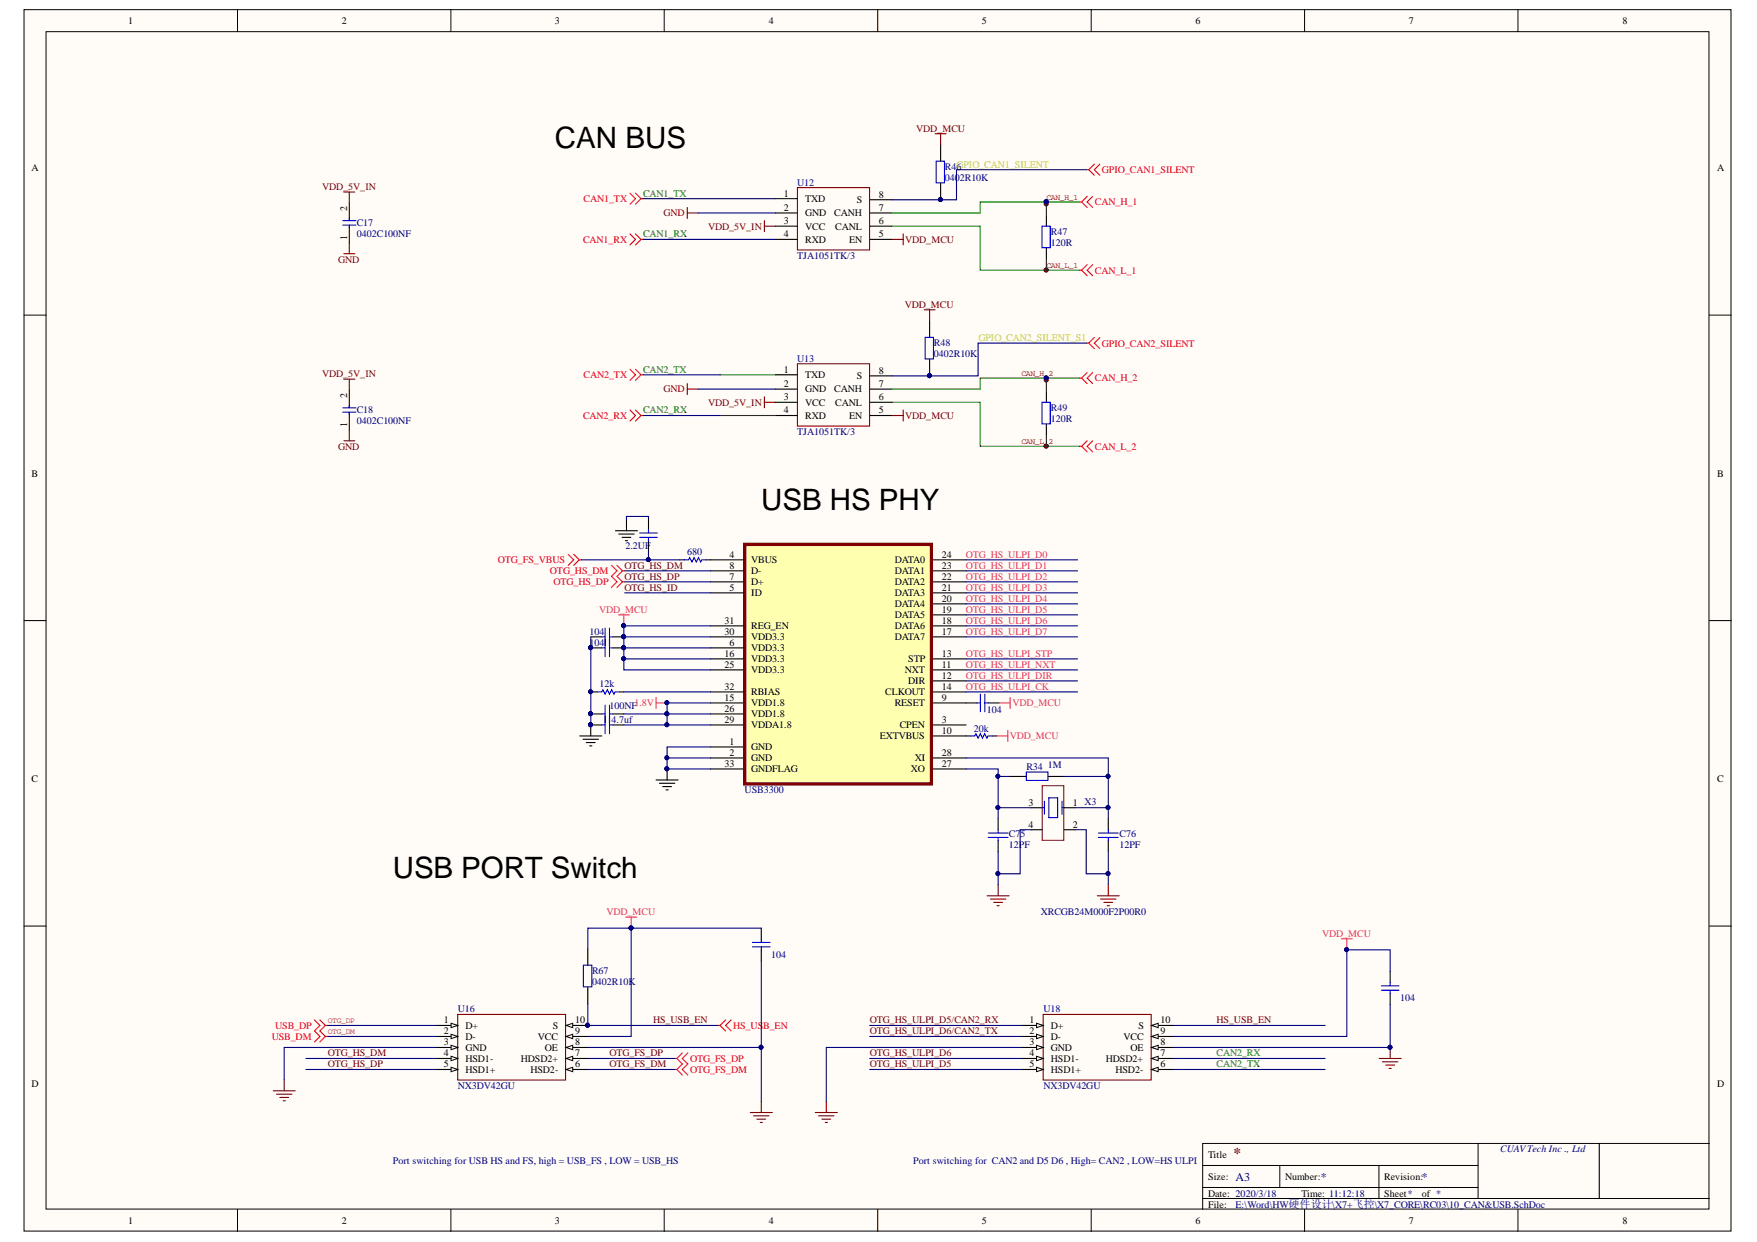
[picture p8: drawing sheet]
<svg xmlns="http://www.w3.org/2000/svg" width="297mm" height="210mm" viewBox="0 0 297 210" stroke-linecap="round" stroke-linejoin="round" font-family="sans-serif">
<g fill="#fffcf8" stroke="#000" stroke-width=".17">
<path d="M4.1 1.6h288.5v206.5h-288.5z"/>
<path d="M7.8 5.4h281.1v198.9h-281.1z"/>
</g>
<g fill="none" stroke="#000" stroke-width=".17">
<path d="M40.2 1.6v3.8M76.2 1.6v3.8M112.3 1.6v3.8M148.4 1.6v3.8M184.5 1.6v3.8M220.6 1.6v3.8M256.6 1.6v3.8M4.1 53.3h3.7M289 53.3h3.7M4.1 104.9h3.7M289 104.9h3.7M4.1 156.5h3.7"/>
<path d="M289 156.5h3.7M203.3 197h46.6M216.4 197v3.7M233.1 197v5.6M249.9 193.2v9.4M270.4 193.2h-67.1v11.2M289 193.2h-18.6v9.4M40.2 204.4v3.7M76.2 204.4v3.7M112.3 204.4v3.7M148.4 204.4v3.7M184.5 204.4v3.7"/>
<path d="M203.3 202.6h85.7M203.3 200.7h46.6M220.6 204.4v3.7M256.6 204.4v3.7"/>
</g>
<g fill="#000080" stroke="#000080" stroke-width=".17">
<circle cx="176.9" cy="75.4" r=".34"/>
<circle cx="176.9" cy="45.6" r=".34"/>
<circle cx="159" cy="33.7" r=".34"/>
<circle cx="157.1" cy="63.5" r=".34"/>
<circle cx="176.9" cy="34.1" r=".34"/>
</g>
<g fill="none" stroke="#000" stroke-width=".19">
<path d="M59.1 34.3v2.8M59.1 38.2v2.8M131.1 33.6h3.7M131.1 36h3.7M131.1 38.2h3.7M147.1 36h3.7M147.1 38.2h3.7M147.1 33.8h3.7M159 24.5v2.7M159 31v2.8M176.9 36.4v1.8M131.1 40.5h3.7"/>
<path d="M147.1 40.5h3.7M157.2 54.2v2.8M176.9 41.9v1.9M59.1 65.9v2.8M59.1 69.9v2.7M131.1 63.3h3.7M131.1 65.8h3.7M131.1 68h3.7M131.1 70.2h3.7M147.1 65.8h3.7M147.1 68h3.7M147.1 70.2h3.7"/>
<path d="M147.1 63.5h3.7M157.2 60.7v2.8M176.9 66.1v1.9M176.9 71.7v1.9"/>
</g>
<path d="M57.9 38h2.3M57.9 37.3h2.3M59.1 36.9v.4M59.1 38v.4M176.2 38.2h1.4v3.7h-1.4zM57.9 69.7h2.3M57.9 68.9h2.3M59.1 68.5v.4M59.1 69.7v.3M176.2 68h1.4v3.6h-1.4z" fill="none" stroke="#00f" stroke-width=".19"/>
<g fill="none" stroke="#800000" stroke-width=".19">
<path d="M58.1 32.5h1.9M59.1 32.5v1.8M116.2 35.1v1.8M116.2 36h1.9M129.2 37.3v1.9M129.2 38.2h1.9M134.8 31.7h12.2v10.5h-12.2zM152.7 39.5v1.9M158.1 22.6h1.9M159 22.6v1.9M58.1 42.9h1.9M59.1 41v1.9"/>
<path d="M150.8 40.5h1.9M156.2 52.4h1.9M157.2 52.4v1.8M58.1 64.1h1.9M58.1 74.5h1.9M59.1 64.1v1.8M59.1 72.6v1.9M116.2 64.8v1.9M116.2 65.8h1.9M129.2 67.1v1.8M129.2 68h1.9M134.8 61.5h12.2v10.5h-12.2z"/>
<path d="M150.8 70.2h1.9M152.7 69.3v1.9"/>
</g>
<g fill="#800000" stroke="#800000" stroke-width=".17">
<circle cx="176.9" cy="34.5" r=".34"/>
<circle cx="176.9" cy="45.6" r=".34"/>
<circle cx="176.9" cy="64.2" r=".34"/>
<circle cx="176.9" cy="75.4" r=".34"/>
</g>
<path d="M158.3 27.2h1.4v3.7h-1.4zM156.4 57h1.4v3.7h-1.4z" fill="none" stroke="#0000bf" stroke-width=".19"/>
<g fill="none" stroke="#f00" stroke-width=".19">
<path d="M106.5 32.6l.9 1-.9 .9M106.5 39.5l.9 1-.9 .9M107.4 32.6l1 1M107.4 39.5l1 1M108.4 33.6l-1 .9M108.4 33.6h.3M182.5 34.1h.4M182.9 34.1l.9 1M183.7 28.7h.4M183.8 33.2l-.9 .9M184.1 28.7l.9 .9M184.7 33.2l-.9 .9 .9 1"/>
<path d="M185 27.8l-.9 .9M185.9 27.8l-.9 .9 .9 .9M108.4 40.5l-1 .9M108.4 40.5h.3M182.5 45.7h.4M182.9 45.7l.9 .9M183.7 58h.4M183.8 44.7l-.9 1M184.1 58l.9 .9M184.7 44.7l-.9 1 .9 .9M185 57.1l-.9 .9M185.9 57.1l-.9 .9 .9 .9"/>
<path d="M106.5 62.4l.9 .9-.9 1M106.5 69.3l.9 .9-.9 1M107.4 62.4l1 .9M107.4 69.3l1 .9M108.4 63.3l-1 1M108.4 63.3h.3M108.4 70.2l-1 1M108.4 70.2h.3M182.5 63.9h.4M182.5 75.4h.4M182.9 63.9l.9 .9M182.9 75.4l.9 1"/>
<path d="M183.8 63l-.9 .9M183.8 74.5l-.9 .9M184.7 63l-.9 .9 .9 .9M184.7 74.5l-.9 .9 .9 1"/>
</g>
<path d="M125.9 92h31.6v40.5h-31.6z" fill="#ffffb0" stroke="#800000" stroke-width=".56"/>
<g fill="none" stroke="#000" stroke-width=".19">
<path d="M104 89.7h3.8M104.6 90.3h2.6M105.2 90.8h1.5M105.7 91.4h.4M105.9 87.8v1.9M109.6 87.7v1.8M109.6 91.4v1.8M114.9 94.6h.8M119.4 94.6h6.3M120.1 98.3h5.6M120.1 96.5h5.6M157.8 94.6h5.5"/>
<path d="M157.8 98.3h5.5M157.8 96.5h5.5M99.9 107.6h1.8M99.9 109.5h1.8M100.3 116.9h.7M103.6 107.6h1.9M103.6 109.5h1.9M104.7 116.9h.8M120.1 100.2h5.6M120.1 105.8h5.6M120.1 107.6h5.6M120.1 109.5h5.6"/>
<path d="M120.1 111.4h5.6M120.1 113.2h5.6M120.1 116.9h5.6M120.1 118.8h5.6M157.8 100.2h5.5M157.8 105.8h5.5M157.8 107.6h5.5M157.8 111.4h5.5M157.8 113.2h5.5M157.8 116.9h5.5M157.8 118.8h7.4M157.8 115.1h5.5"/>
<path d="M157.8 102.1h5.5M157.8 103.9h5.5M167 118.8h1.9M98 124.4h3.7M98.6 124.9h2.6M99.1 125.5h1.5M99.7 126.1h.4M99.9 120.7h1.8M101.7 122.5h-1.8v1.9M103.6 122.5h1.9M103.6 120.7h1.9M110.9 131.8h3.7"/>
<path d="M111.5 132.4h2.6M112 132.9h1.5M112.6 133.5h.4M112.8 130v1.8M120.1 122.5h5.6M120.1 126.2h5.6M120.1 128.1h5.6M120.1 120.7h5.6M120.1 130h5.6M157.8 122.5h5.5M157.8 124.4h6.3M157.8 128.1h5.5"/>
<path d="M157.8 130h5.5M167.8 124.4h.7M168.7 138.4v1.8M170.7 131.2h2.8M174.3 136.5h1.9M177.2 131.2h2.8M179.9 136.5h1.9M187.4 138.4v1.8M128.7 156.9v1.8M168.7 142.1v1.8M174.3 140.2h1.9M179.9 140.2h1.9"/>
<path d="M187.4 142.1v1.8M73.7 173.3h3.7M128.7 160.6v1.8M235 164.2v1.9M235 167.9v1.9"/>
</g>
<g fill="none" stroke="#00f" stroke-width=".19">
<path d="M108.1 90.1h3M108.1 90.8h3M109.6 89.5v.6M109.6 90.8v.6M115.7 94.6h.7l.2-.4 .4 .8 .3-.8 .4 .8 .4-.8 .4 .8 .1-.4h.8M101 116.9h.7l.2-.3 .4 .7 .4-.7 .3 .7 .4-.7 .4 .7 .2-.4h.7M101.7 107.6h.6M101.7 109.5h.6M102.3 106.1v4.9M102.3 119.2v4.8M103 106.1v4.9M103 119.2v4.8"/>
<path d="M103 107.6h.6M103 109.5h.6M165.2 118.8h.5M165.7 117.3v3M166.5 117.3v3M166.5 118.8h.5M101.7 122.5h.6M101.7 120.7h.6M103 122.5h.6M103 120.7h.6M164.1 124.4h.7l.2-.4 .4 .8 .3-.8 .4 .8 .4-.8 .3 .8 .2-.4h.8M176.2 136.5h.4"/>
<path d="M176.6 135.4v2.2M177.3 134.8h1.5v3.4h-1.5zM179.5 135.4v2.2M179.5 136.5h.4M127.2 159.3h3M128.7 158.7v.6M167.1 141.5h3.3M167.1 140.8h3.3M168.7 140.2v.6M168.7 141.5v.6M185.7 141.5h3.3M185.7 140.8h3.3"/>
<path d="M187.4 140.2v.6M187.4 141.5v.6M127.2 160h3M128.7 160v.6M233.5 166.6h3M233.5 167.4h3M235 166.1v.5M235 167.4v.5"/>
</g>
<g fill="#000080" stroke="#000080" stroke-width=".17">
<circle cx="112.7" cy="129.9" r=".33"/>
<circle cx="105.4" cy="105.7" r=".34"/>
<circle cx="105.4" cy="107.6" r=".34"/>
<circle cx="99.8" cy="109.5" r=".33"/>
<circle cx="105.4" cy="109.5" r=".34"/>
<circle cx="99.8" cy="122.5" r=".33"/>
<circle cx="99.8" cy="120.6" r=".33"/>
<circle cx="106.7" cy="156.8" r=".34"/>
<circle cx="112.7" cy="118.8" r=".33"/>
</g>
<path d="M104.5 103.9h1.9M105.5 103.9v1.9M110.9 118.8h1.9M110.9 117.9v1.8M168.9 118.8h1.9M170.8 117.9v1.8M168.5 124.4h1.9M170.4 123.4v1.9M105.8 155h1.8M106.7 155v1.9" fill="none" stroke="#da2467" stroke-width=".19"/>
<path d="M96.1 93.7l.9 .9-.9 .9M97 93.7l.9 .9M97.9 94.6l-.9 .9M97.9 94.6h.4M103.4 95.5l.9 1-.9 .9 .9 .9-.9 1M104.3 95.5l.9 1M105.2 96.5l-.9 .9 .9 .9M105.2 96.5h.4M105.2 98.3l-.9 1M105.2 98.3h.4" fill="none" stroke="#f00" stroke-width=".19"/>
<path d="M166.9 151.4h3.7M167.4 151.9h2.6M168 152.5h1.5M168.6 153.1h.3M168.7 149.5v1.9M185.5 151.4h3.7M186.1 151.9h2.6M186.6 152.5h1.5M187.2 153.1h.4M187.4 149.5v1.9M77.4 171.4h18.2v11.1h-18.2z" fill="none" stroke="#800000" stroke-width=".19"/>
<path d="M176.2 132.8h3.6v9.2h-3.6z" fill="none" stroke="#800000" stroke-width=".17"/>
<path d="M173.5 130.5h3.7v1.4h-3.7z" fill="none" stroke="#0000bf" stroke-width=".19"/>
<path d="M76.3 172.9l1.1 .4-1.1 .4z" fill="#fffcf8"/>
<path d="M76.3 172.9l1.1 .4-1.1 .4z" fill="none" stroke="#000" stroke-width=".17"/>
<path d="M73.7 175.2h3.7" fill="none" stroke="#000" stroke-width=".19"/>
<path d="M76.3 174.8l1.1 .4-1.1 .3z" fill="#fffcf8"/>
<path d="M76.3 174.8l1.1 .4-1.1 .3z" fill="none" stroke="#000" stroke-width=".17"/>
<path d="M73.7 177h3.7" fill="none" stroke="#000" stroke-width=".19"/>
<path d="M76.3 176.7l1.1 .3-1.1 .4z" fill="#fffcf8"/>
<path d="M76.3 176.7l1.1 .3-1.1 .4z" fill="none" stroke="#000" stroke-width=".17"/>
<path d="M73.7 178.9h3.7" fill="none" stroke="#000" stroke-width=".19"/>
<path d="M76.3 178.5l1.1 .4-1.1 .4z" fill="#fffcf8"/>
<path d="M76.3 178.5l1.1 .4-1.1 .4z" fill="none" stroke="#000" stroke-width=".17"/>
<path d="M73.7 180.7h3.7" fill="none" stroke="#000" stroke-width=".19"/>
<path d="M76.3 180.4l1.1 .3-1.1 .4z" fill="#fffcf8"/>
<path d="M76.3 180.4l1.1 .3-1.1 .4z" fill="none" stroke="#000" stroke-width=".17"/>
<path d="M95.7 180.7h3.7" fill="none" stroke="#000" stroke-width=".19"/>
<path d="M95.7 180.7l1.1-.3v.7z" fill="#fffcf8"/>
<path d="M95.7 180.7l1.1-.3v.7z" fill="none" stroke="#000" stroke-width=".17"/>
<path d="M95.7 178.9h3.7" fill="none" stroke="#000" stroke-width=".19"/>
<path d="M95.7 178.9l1.1-.4v.8z" fill="#fffcf8"/>
<path d="M95.7 178.9l1.1-.4v.8z" fill="none" stroke="#000" stroke-width=".17"/>
<path d="M95.7 177h3.7" fill="none" stroke="#000" stroke-width=".19"/>
<path d="M95.7 177l1.1-.3v.7z" fill="#fffcf8"/>
<path d="M95.7 177l1.1-.3v.7z" fill="none" stroke="#000" stroke-width=".17"/>
<path d="M95.7 175.2h3.7" fill="none" stroke="#000" stroke-width=".19"/>
<path d="M95.7 175.2l1.1-.4v.7z" fill="#fffcf8"/>
<path d="M95.7 175.2l1.1-.4v.7z" fill="none" stroke="#000" stroke-width=".17"/>
<path d="M95.7 173.3h3.7" fill="none" stroke="#000" stroke-width=".19"/>
<path d="M95.7 173.3l1.1-.4v.8z" fill="#fffcf8"/>
<path d="M95.7 173.3l1.1-.4v.8z" fill="none" stroke="#000" stroke-width=".17"/>
<circle cx="99.3" cy="173.3" r=".33" fill="#000080" stroke="#000080" stroke-width=".17"/>
<g fill="none" stroke="#f00" stroke-width=".19">
<path d="M53.2 172.4l.9 .9-.9 .9 .9 1-.9 .9M54.1 172.4l.9 .9M55 173.3l-.9 .9 .9 1M55 173.3h.4M55 175.2l-.9 .9M55 175.2h.4M114 178.9h.4M114.4 178.9l1 .9-1 .9M115.4 178l-1 .9M116.3 178l-.9 .9 .9 .9-.9 .9 .9 1M121.4 173.3h.3M121.7 173.3l1 .9"/>
<path d="M122.7 172.4l-1 .9M123.6 172.4l-.9 .9 .9 .9M114 180.7h.4M114.4 180.7l1 1"/>
</g>
<path d="M98.6 163.1h1.4v3.7h-1.4z" fill="none" stroke="#0000bf" stroke-width=".19"/>
<path d="M99.4 160.3v2.8M99.4 166.9v2.7M172.7 173.3h3.7" fill="none" stroke="#000" stroke-width=".19"/>
<path d="M176.4 171.4h18.2v11.1h-18.2zM46.2 184.4h3.7M46.7 184.9h2.7M47.3 185.5h1.5M47.9 186h.3M48 182.5v1.9M126.8 188h3.8M127.4 188.6h2.6M128 189.1h1.4M128.5 189.7h.4M128.7 186.2v1.8" fill="none" stroke="#800000" stroke-width=".19"/>
<path d="M175.2 172.9l1.2 .4-1.2 .4z" fill="#fffcf8"/>
<path d="M175.2 172.9l1.2 .4-1.2 .4z" fill="none" stroke="#000" stroke-width=".17"/>
<path d="M172.7 175.2h3.7" fill="none" stroke="#000" stroke-width=".19"/>
<path d="M175.2 174.8l1.2 .4-1.2 .3z" fill="#fffcf8"/>
<path d="M175.2 174.8l1.2 .4-1.2 .3z" fill="none" stroke="#000" stroke-width=".17"/>
<path d="M172.7 177h3.7" fill="none" stroke="#000" stroke-width=".19"/>
<path d="M175.2 176.7l1.2 .3-1.2 .4z" fill="#fffcf8"/>
<path d="M175.2 176.7l1.2 .3-1.2 .4z" fill="none" stroke="#000" stroke-width=".17"/>
<path d="M172.7 178.9h3.7" fill="none" stroke="#000" stroke-width=".19"/>
<path d="M175.2 178.5l1.2 .4-1.2 .4z" fill="#fffcf8"/>
<path d="M175.2 178.5l1.2 .4-1.2 .4z" fill="none" stroke="#000" stroke-width=".17"/>
<path d="M172.7 180.7h3.7" fill="none" stroke="#000" stroke-width=".19"/>
<path d="M175.2 180.4l1.2 .3-1.2 .4z" fill="#fffcf8"/>
<path d="M175.2 180.4l1.2 .3-1.2 .4z" fill="none" stroke="#000" stroke-width=".17"/>
<path d="M194.7 180.7h3.7" fill="none" stroke="#000" stroke-width=".19"/>
<path d="M194.7 180.7l1.1-.3v.7z" fill="#fffcf8"/>
<path d="M194.7 180.7l1.1-.3v.7z" fill="none" stroke="#000" stroke-width=".17"/>
<path d="M194.7 178.9h3.7" fill="none" stroke="#000" stroke-width=".19"/>
<path d="M194.7 178.9l1.1-.4v.8z" fill="#fffcf8"/>
<path d="M194.7 178.9l1.1-.4v.8z" fill="none" stroke="#000" stroke-width=".17"/>
<path d="M194.7 177h3.7" fill="none" stroke="#000" stroke-width=".19"/>
<path d="M194.7 177l1.1-.3v.7z" fill="#fffcf8"/>
<path d="M194.7 177l1.1-.3v.7z" fill="none" stroke="#000" stroke-width=".17"/>
<path d="M194.7 175.2h3.7" fill="none" stroke="#000" stroke-width=".19"/>
<path d="M194.7 175.2l1.1-.4v.7z" fill="#fffcf8"/>
<path d="M194.7 175.2l1.1-.4v.7z" fill="none" stroke="#000" stroke-width=".17"/>
<path d="M194.7 173.3h3.7" fill="none" stroke="#000" stroke-width=".19"/>
<path d="M194.7 173.3l1.1-.4v.8z" fill="#fffcf8"/>
<path d="M194.7 173.3l1.1-.4v.8z" fill="none" stroke="#000" stroke-width=".17"/>
<path d="M233.2 178.9h3.7M233.7 179.4h2.6M235 177v1.9M137.8 188h3.8M138.4 188.6h2.6M138.9 189.1h1.5M139.5 189.7h.4M139.7 186.2v1.8M234.3 180h1.5M234.8 180.6h.4" fill="none" stroke="#800000" stroke-width=".19"/>
<path d="M226.8 158.7h1.8M227.7 158.7v1.8" fill="none" stroke="#da2467" stroke-width=".19"/>
<g fill="#000080" stroke="#000080" stroke-width=".17">
<circle cx="227.6" cy="160.5" r=".34"/>
<circle cx="235" cy="177" r=".34"/>
<circle cx="176.9" cy="34.1" r=".34"/>
<circle cx="176.9" cy="63.9" r=".34"/>
<circle cx="157.1" cy="63.5" r=".34"/>
<circle cx="159" cy="33.7" r=".34"/>
<circle cx="109.6" cy="94.6" r=".34"/>
<circle cx="112.7" cy="128.1" r=".33"/>
<circle cx="112.7" cy="129.9" r=".33"/>
<circle cx="112.7" cy="120.6" r=".33"/>
<circle cx="112.7" cy="122.5" r=".33"/>
<circle cx="105.4" cy="111.3" r=".34"/>
<circle cx="105.4" cy="109.5" r=".34"/>
<circle cx="105.4" cy="107.6" r=".34"/>
<circle cx="105.4" cy="105.7" r=".34"/>
<circle cx="99.8" cy="116.9" r=".33"/>
<circle cx="99.8" cy="109.5" r=".33"/>
<circle cx="187.3" cy="147.6" r=".33"/>
<circle cx="168.7" cy="147.6" r=".33"/>
<circle cx="168.7" cy="136.5" r=".33"/>
<circle cx="187.3" cy="136.5" r=".33"/>
<circle cx="99.8" cy="122.5" r=".33"/>
<circle cx="99.8" cy="120.6" r=".33"/>
<circle cx="112.7" cy="118.8" r=".33"/>
<circle cx="168.7" cy="131.2" r=".33"/>
<circle cx="187.3" cy="131.2" r=".33"/>
<circle cx="99.3" cy="173.3" r=".33"/>
<circle cx="106.7" cy="156.8" r=".34"/>
<circle cx="128.7" cy="177" r=".33"/>
</g>
<g fill="none" stroke="#000080" stroke-width=".19">
<path d="M108.7 33.6h22.4M118.1 36h13M183.7 28.7h-22v5.1h-10.9M108.7 40.5h22.4M183.7 58h-18.3v5.5h-14.6M108.7 63.3h13.1M108.7 70.2h13.1M118.1 65.8h13M98.3 94.6h11.3M105.6 96.5h14.5M105.6 98.3h14.5M109.6 87.7v-.4h-3.7v.5"/>
<path d="M109.6 93.2v1.4h5.3M163.3 96.5h18.9M163.3 98.3h18.9M163.3 94.6h18.9M99.9 107.6v9.3M100.3 116.9h-.4v5.6M105.5 116.9h14.6M105.5 111.4h14.6M105.5 107.6h14.6M105.5 109.5h14.6M105.6 100.2h14.5M120.1 105.8h-14.6v7.4h14.6"/>
<path d="M120.1 118.8h-7.3v3.7M163.3 100.2h18.9M163.3 116.9h18.9M163.3 115.1h18.9M163.3 113.2h18.9M163.3 111.4h18.9M163.3 107.6h18.9M163.3 105.8h18.9M163.3 103.9h18.9M163.3 102.1h18.9M105.5 122.5h14.6M105.5 120.7h14.6"/>
<path d="M112.8 128.1h7.3M120.1 126.2h-7.3v3.8h7.3M163.3 130h5.4v1.2h2M163.3 128.1h24.1v3.1h-7.4M168.7 131.2v5.3M174.3 136.5h-5.6v1.9M181.8 136.5h5.6v1.9M187.4 131.2v5.3M106.7 156.9h22M168.7 143.9v5.6M174.3 140.2h-1.8v7.5h-3.8M181.8 140.2h1.8v7.5h3.8"/>
<path d="M187.4 143.9v5.6M51.7 178.9h22M55.4 173.3h18.3M55.4 175.2h18.3M73.7 177h-25.7v5.5M99.4 169.6v3.7h22M99.4 160.3v-3.4h7.3v18.3h-7.3M99.4 178.9h14.6M128.7 162.4v14.6h-29.3M128.7 177v9.2M147 173.3h25.7M147 175.2h25.7"/>
<path d="M147 178.9h25.7M172.7 177h-33v9.2M198.4 173.3h25.6M198.4 178.9h25.6M235 164.2v-3.7h-7.3v14.7h-29.3M235 169.8v7.2h-36.6M51.7 180.7h22M99.4 180.7h14.6M147 180.7h25.7M198.4 180.7h25.6"/>
</g>
<path d="M150.8 36h14.9v-1.9h11.2v2.3M150.8 38.2h14.9v7.5h16.8M176.9 34.1h5.6M176.9 43.8v1.9M121.8 63.3h9.3M121.8 70.2h9.3M150.8 65.8h14.9v-1.9h11.2v2.2M150.8 68h14.9v7.4h16.8M176.9 73.6v1.8M176.9 63.9h5.6" fill="none" stroke="#008000" stroke-width=".19"/>
<g font-size="5">
<text x="93.8" y="25">CAN BUS</text>
<text x="128.7" y="86.2">USB HS PHY</text>
<text x="66.4" y="148.5">USB PORT Switch</text>
</g>
<text font-size="2.5" fill="#800000" x="208.6" y="195.7">*</text>
<g font-size="2" fill="#000080">
<text x="208.9" y="199.5">A3</text>
<text x="223.3" y="199.5">*</text>
<text x="240.4" y="199.5">*</text>
</g>
<g font-size="1.7">
<text x="21.7" y="4.1">1</text>
<text x="57.8" y="4.1">2</text>
<text x="93.8" y="4.1">3</text>
<text x="130" y="4.1">4</text>
<text x="166" y="4.1">5</text>
<text x="202.1" y="4.1">6</text>
<text x="238.2" y="4.1">7</text>
<text x="274.3" y="4.1">8</text>
<text x="5.3" y="28.9">A</text>
<text x="290.3" y="28.9">A</text>
<text x="58.7" y="35.6" transform="rotate(-90 58.7 35.6)">2</text>
<text x="132.5" y="33.2">1</text>
<text x="132.5" y="35.6">2</text>
<text x="136.1" y="34.2">TXD</text>
<text x="144.8" y="34.3">S</text>
<text x="148.6" y="35.6">7</text>
<text x="148.6" y="33.4">8</text>
<text x="58.7" y="40.6" transform="rotate(-90 58.7 40.6)">1</text>
<text x="132.5" y="37.9">3</text>
<text x="132.5" y="40.1">4</text>
<text x="136.1" y="36.5">GND</text>
<text x="136.1" y="38.8">VCC</text>
<text x="136.1" y="41">RXD</text>
<text x="141" y="36.5">CANH</text>
<text x="141.2" y="38.8">CANL</text>
<text x="143.6" y="41">EN</text>
<text x="148.6" y="40.1">5</text>
<text x="148.6" y="37.9">6</text>
<text x="132.5" y="63">1</text>
<text x="132.5" y="65.4">2</text>
<text x="136.1" y="63.9">TXD</text>
<text x="144.8" y="64.1">S</text>
<text x="148.6" y="65.4">7</text>
<text x="148.6" y="63.2">8</text>
<text x="58.7" y="67.2" transform="rotate(-90 58.7 67.2)">2</text>
<text x="132.5" y="67.6">3</text>
<text x="132.5" y="69.8">4</text>
<text x="136.1" y="66.3">GND</text>
<text x="136.1" y="68.6">VCC</text>
<text x="136.1" y="70.8">RXD</text>
<text x="141" y="66.3">CANH</text>
<text x="141.2" y="68.6">CANL</text>
<text x="143.6" y="70.8">EN</text>
<text x="148.6" y="69.8">5</text>
<text x="148.6" y="67.6">6</text>
<text x="58.7" y="72.2" transform="rotate(-90 58.7 72.2)">1</text>
<text x="5.3" y="80.6">B</text>
<text x="290.3" y="80.6">B</text>
<text x="123.4" y="94.3">4</text>
<text x="127" y="95.2">VBUS</text>
<text x="151.3" y="95.2">DATA0</text>
<text x="159.2" y="94.3">24</text>
<text x="123.4" y="98">7</text>
<text x="123.4" y="96.1">8</text>
<text x="123.4" y="99.8">5</text>
<text x="127" y="98.9">D+</text>
<text x="127" y="97.1">D-</text>
<text x="127" y="100.8">ID</text>
<text x="151.3" y="97.1">DATA1</text>
<text x="151.3" y="98.9">DATA2</text>
<text x="151.3" y="100.8">DATA3</text>
<text x="159.2" y="96.1">23</text>
<text x="159.2" y="98">22</text>
<text x="159.2" y="99.8">21</text>
<text x="159.2" y="101.7">20</text>
<text x="122.5" y="105.4">31</text>
<text x="122.5" y="107.3">30</text>
<text x="127" y="106.4">REG_EN</text>
<text x="151.3" y="102.6">DATA4</text>
<text x="151.3" y="104.5">DATA5</text>
<text x="151.3" y="106.4">DATA6</text>
<text x="159.2" y="103.6">19</text>
<text x="159.2" y="105.4">18</text>
<text x="159.2" y="107.3">17</text>
<text x="122.5" y="111">16</text>
<text x="122.5" y="112.9">25</text>
<text x="123.4" y="109.1">6</text>
<text x="127" y="108.2">VDD3.3</text>
<text x="127" y="110.1">VDD3.3</text>
<text x="127" y="111.9">VDD3.3</text>
<text x="127" y="113.8">VDD3.3</text>
<text x="151.3" y="108.2">DATA7</text>
<text x="153" y="113.8">NXT</text>
<text x="153.6" y="111.9">STP</text>
<text x="159.2" y="112.9">11</text>
<text x="159.2" y="111">13</text>
<text x="122.5" y="116.6">32</text>
<text x="122.5" y="118.4">15</text>
<text x="127" y="117.5">RBIAS</text>
<text x="127" y="119.4">VDD1.8</text>
<text x="149.7" y="117.5">CLKOUT</text>
<text x="151.3" y="119.4">RESET</text>
<text x="153.6" y="115.7">DIR</text>
<text x="159.2" y="118.4">9</text>
<text x="159.2" y="116.6">14</text>
<text x="159.2" y="114.7">12</text>
<text x="122.5" y="122.2">29</text>
<text x="122.5" y="120.3">26</text>
<text x="123.4" y="125.9">1</text>
<text x="127" y="123.1">VDDA1.8</text>
<text x="127" y="121.2">VDD1.8</text>
<text x="148.7" y="125">EXTVBUS</text>
<text x="152.1" y="123.1">CPEN</text>
<text x="159.2" y="122.2">3</text>
<text x="159.2" y="124">10</text>
<text x="122.5" y="129.6">33</text>
<text x="123.4" y="127.7">2</text>
<text x="127" y="126.8">GND</text>
<text x="127" y="128.7">GND</text>
<text x="127" y="130.5">GNDFLAG</text>
<text x="154" y="130.5">XO</text>
<text x="154.7" y="128.7">XI</text>
<text x="159.2" y="129.6">27</text>
<text x="159.2" y="127.7">28</text>
<text x="5.3" y="132.2">C</text>
<text x="173.9" y="136.2">3</text>
<text x="181.4" y="136.2">1 X3</text>
<text x="290.3" y="132.2">C</text>
<text x="173.9" y="139.9">4</text>
<text x="181.4" y="139.9">2</text>
<text x="75" y="173">1</text>
<text x="78.7" y="173.9">D+</text>
<text x="93.5" y="173.9">S</text>
<text x="97.2" y="173">10</text>
<text x="174" y="173">1</text>
<text x="177.7" y="173.9">D+</text>
<text x="192.5" y="173.9">S</text>
<text x="196.2" y="173">10</text>
<text x="75" y="174.8">2</text>
<text x="75" y="176.7">3</text>
<text x="75" y="178.5">4</text>
<text x="78.7" y="175.8">D-</text>
<text x="78.7" y="177.6">GND</text>
<text x="78.7" y="179.5">HSD1-</text>
<text x="88.1" y="179.5">HDSD2+</text>
<text x="91" y="175.8">VCC</text>
<text x="92.1" y="177.6">OE</text>
<text x="97.2" y="178.5">7</text>
<text x="97.2" y="176.7">8</text>
<text x="97.2" y="174.8">9</text>
<text x="174" y="174.8">2</text>
<text x="174" y="176.7">3</text>
<text x="174" y="178.5">4</text>
<text x="177.7" y="175.8">D-</text>
<text x="177.7" y="177.6">GND</text>
<text x="177.7" y="179.5">HSD1-</text>
<text x="187" y="179.5">HDSD2+</text>
<text x="189.9" y="175.8">VCC</text>
<text x="191.1" y="177.6">OE</text>
<text x="196.2" y="178.5">7</text>
<text x="196.2" y="176.7">8</text>
<text x="196.2" y="174.8">9</text>
<text x="5.3" y="183.8">D</text>
<text x="75" y="180.4">5</text>
<text x="78.7" y="181.3">HSD1+</text>
<text x="89.7" y="181.3">HSD2-</text>
<text x="97.2" y="180.4">6</text>
<text x="174" y="180.4">5</text>
<text x="177.7" y="181.3">HSD1+</text>
<text x="188.6" y="181.3">HSD2-</text>
<text x="196.2" y="180.4">6</text>
<text x="290.3" y="183.8">D</text>
<text x="204.2" y="195.7">Title</text>
<text x="204.2" y="199.4">Size:</text>
<text x="204.2" y="202.2">Date: 2020/3/18</text>
<text x="217.3" y="199.4">Number:</text>
<text x="220.1" y="202.2">Time: 11:12:18</text>
<text x="234" y="199.4">Revision:</text>
<text x="234" y="202.2">Sheet*</text>
<text x="240.4" y="202.2">of *</text>
<text x="21.7" y="206.9">1</text>
<text x="57.8" y="206.9">2</text>
<text x="93.8" y="206.9">3</text>
<text x="130" y="206.9">4</text>
<text x="166" y="206.9">5</text>
<text x="202.1" y="206.9">6</text>
<text x="204.2" y="204.1">File:</text>
<text x="238.2" y="206.9">7</text>
<text x="274.3" y="206.9">8</text>
</g>
<g font-size="1.7" fill="#800000">
<text x="154.9" y="22.2">VDD_MCU</text>
<text x="54.5" y="32">VDD_5V_IN</text>
<text x="112.2" y="36.5">GND</text>
<text x="119.7" y="38.8">VDD_5V_IN</text>
<text x="153.1" y="41">VDD_MCU</text>
<text x="57.2" y="44.4">GND</text>
<text x="153" y="52">VDD_MCU</text>
<text x="54.5" y="63.7">VDD_5V_IN</text>
<text x="112.2" y="66.3">GND</text>
<text x="119.7" y="68.6">VDD_5V_IN</text>
<text x="153.1" y="70.8">VDD_MCU</text>
<text x="57.2" y="76">GND</text>
<text x="105.6" y="96.1">OTG_HS_DM</text>
<text x="105.6" y="98">OTG_HS_DP</text>
<text x="105.6" y="99.8">OTG_HS_ID</text>
<text x="110.4" y="173">HS_USB_EN</text>
<text x="147" y="173">OTG_HS_ULPI_D5/CAN2_RX</text>
<text x="205.7" y="173">HS_USB_EN</text>
<text x="55.4" y="178.5">OTG_HS_DM</text>
<text x="103" y="178.5">OTG_FS_DP</text>
<text x="147" y="174.8">OTG_HS_ULPI_D6/CAN2_TX</text>
<text x="147" y="178.5">OTG_HS_ULPI_D6</text>
<text x="55.4" y="180.4">OTG_HS_DP</text>
<text x="103" y="180.4">OTG_FS_DM</text>
<text x="147" y="180.4">OTG_HS_ULPI_D5</text>
</g>
<g font-size="1.7" fill="#000080">
<text x="159.7" y="28.8">R46</text>
<text x="134.8" y="31.4">U12</text>
<text x="159.7" y="30.6">0402R10K</text>
<text x="60.3" y="38.2">C17</text>
<text x="60.3" y="40.1">0402C100NF</text>
<text x="177.7" y="39.7">R47</text>
<text x="177.7" y="41.6">120R</text>
<text x="134.8" y="43.8">TJA1051TK/3</text>
<text x="157.9" y="58.5">R48</text>
<text x="134.8" y="61.1">U13</text>
<text x="157.9" y="60.4">0402R10K</text>
<text x="60.3" y="69.8">C18</text>
<text x="60.3" y="71.7">0402C100NF</text>
<text x="177.7" y="69.5">R49</text>
<text x="177.7" y="71.4">120R</text>
<text x="134.8" y="73.6">TJA1051TK/3</text>
<text x="105.8" y="92.8">2.2UF</text>
<text x="116.2" y="93.8">680</text>
<text x="99.7" y="107.3">104</text>
<text x="99.7" y="109.1">104</text>
<text x="101.4" y="116.2">12k</text>
<text x="103" y="119.9">100NF</text>
<text x="103.4" y="122.2">4.7uf</text>
<text x="164.6" y="123.8">20k</text>
<text x="166.8" y="120.6">104</text>
<text x="173.5" y="130.1">R34</text>
<text x="177.2" y="129.8">1M</text>
<text x="125.9" y="134.1">USB3300</text>
<text x="170.6" y="141.5">C75</text>
<text x="170.6" y="143.4">12PF</text>
<text x="189.3" y="141.5">C76</text>
<text x="189.3" y="143.4">12PF</text>
<text x="176" y="154.6">XRCGB24M000F2P00R0</text>
<text x="130.4" y="161.9">104</text>
<text x="100.1" y="164.6">R67</text>
<text x="100.1" y="166.5">0402R10K</text>
<text x="77.4" y="171.1">U16</text>
<text x="176.4" y="171.1">U18</text>
<text x="236.7" y="169.2">104</text>
<text x="77.4" y="184.1">NX3DV42GU</text>
<text x="176.4" y="184.1">NX3DV42GU</text>
<text x="66.4" y="196.8">Port switching for USB HS and FS, high = USB_FS , LOW = USB_HS</text>
<text x="154.4" y="196.8">Port switching for CAN2 and D5 D6 , High= CAN2 , LOW=HS ULPI</text>
<text x="253.6" y="194.8">CUAVTech Inc ., Ltd</text>
<text x="208.9" y="204.1">E:\Word\HW硬件设计\X7+飞控\X7_CORE\RC03\10_CAN&amp;USB.SchDoc</text>
</g>
<g font-size="1.7" fill="#d4d200">
<text x="161.7" y="28.3">GPIO_CAN1_SILENT</text>
<text x="165.4" y="57.7">GPIO_CAN2_SILENT_S1</text>
</g>
<g font-size="1.7" fill="#f00">
<text x="186.3" y="29.3">GPIO_CAN1_SILENT</text>
<text x="98.6" y="34.2">CAN1_TX</text>
<text x="185.1" y="34.7">CAN_H_1</text>
<text x="98.6" y="41">CAN1_RX</text>
<text x="185.1" y="46.3">CAN_L_1</text>
<text x="186.3" y="58.6">GPIO_CAN2_SILENT</text>
<text x="98.6" y="63.9">CAN2_TX</text>
<text x="185.1" y="64.4">CAN_H_2</text>
<text x="98.6" y="70.8">CAN2_RX</text>
<text x="185.1" y="76">CAN_L_2</text>
<text x="84.2" y="95.2">OTG_FS_VBUS</text>
<text x="93" y="97.1">OTG_HS_DM</text>
<text x="93.6" y="98.9">OTG_HS_DP</text>
<text x="46.5" y="173.9">USB_DP</text>
<text x="123.9" y="173.9">HS_USB_EN</text>
<text x="45.9" y="175.8">USB_DM</text>
<text x="116.7" y="179.5">OTG_FS_DP</text>
<text x="116.7" y="181.3">OTG_FS_DM</text>
</g>
<g font-size="1.7" fill="#008000">
<text x="108.7" y="33.2">CAN1_TX</text>
<text x="108.7" y="40.1">CAN1_RX</text>
<text x="108.7" y="63">CAN2_TX</text>
<text x="108.7" y="69.8">CAN2_RX</text>
<text x="205.7" y="178.5">CAN2_RX</text>
<text x="205.7" y="180.4">CAN2_TX</text>
</g>
<g font-size="1.7" fill="#da2467">
<text x="163.3" y="94.3">OTG_HS_ULPI_D0</text>
<text x="163.3" y="96.1">OTG_HS_ULPI_D1</text>
<text x="163.3" y="98">OTG_HS_ULPI_D2</text>
<text x="163.3" y="99.8">OTG_HS_ULPI_D3</text>
<text x="163.3" y="101.7">OTG_HS_ULPI_D4</text>
<text x="101.3" y="103.6">VDD_MCU</text>
<text x="163.3" y="103.6">OTG_HS_ULPI_D5</text>
<text x="163.3" y="105.4">OTG_HS_ULPI_D6</text>
<text x="163.3" y="107.3">OTG_HS_ULPI_D7</text>
<text x="163.3" y="111">OTG_HS_ULPI_STP</text>
<text x="163.3" y="112.9">OTG_HS_ULPI_NXT</text>
<text x="107.3" y="119.4">1.8V</text>
<text x="163.3" y="114.7">OTG_HS_ULPI_DIR</text>
<text x="163.3" y="116.6">OTG_HS_ULPI_CK</text>
<text x="171.2" y="119.4">VDD_MCU</text>
<text x="170.7" y="125">VDD_MCU</text>
<text x="102.5" y="154.6">VDD_MCU</text>
<text x="223.5" y="158.3">VDD_MCU</text>
</g>
<g font-size="1.4" fill="#800000">
<text x="176.9" y="33.7">CAN_H_1</text>
<text x="176.9" y="45.2">CAN_L_1</text>
<text x="172.7" y="63.5">CAN_H_2</text>
<text x="172.7" y="75">CAN_L_2</text>
</g>
<g font-size="1.4" fill="#a1006a">
<text x="55.4" y="172.9">OTG_DP</text>
<text x="55.4" y="174.7">OTG_DM</text>
</g>
</svg>
